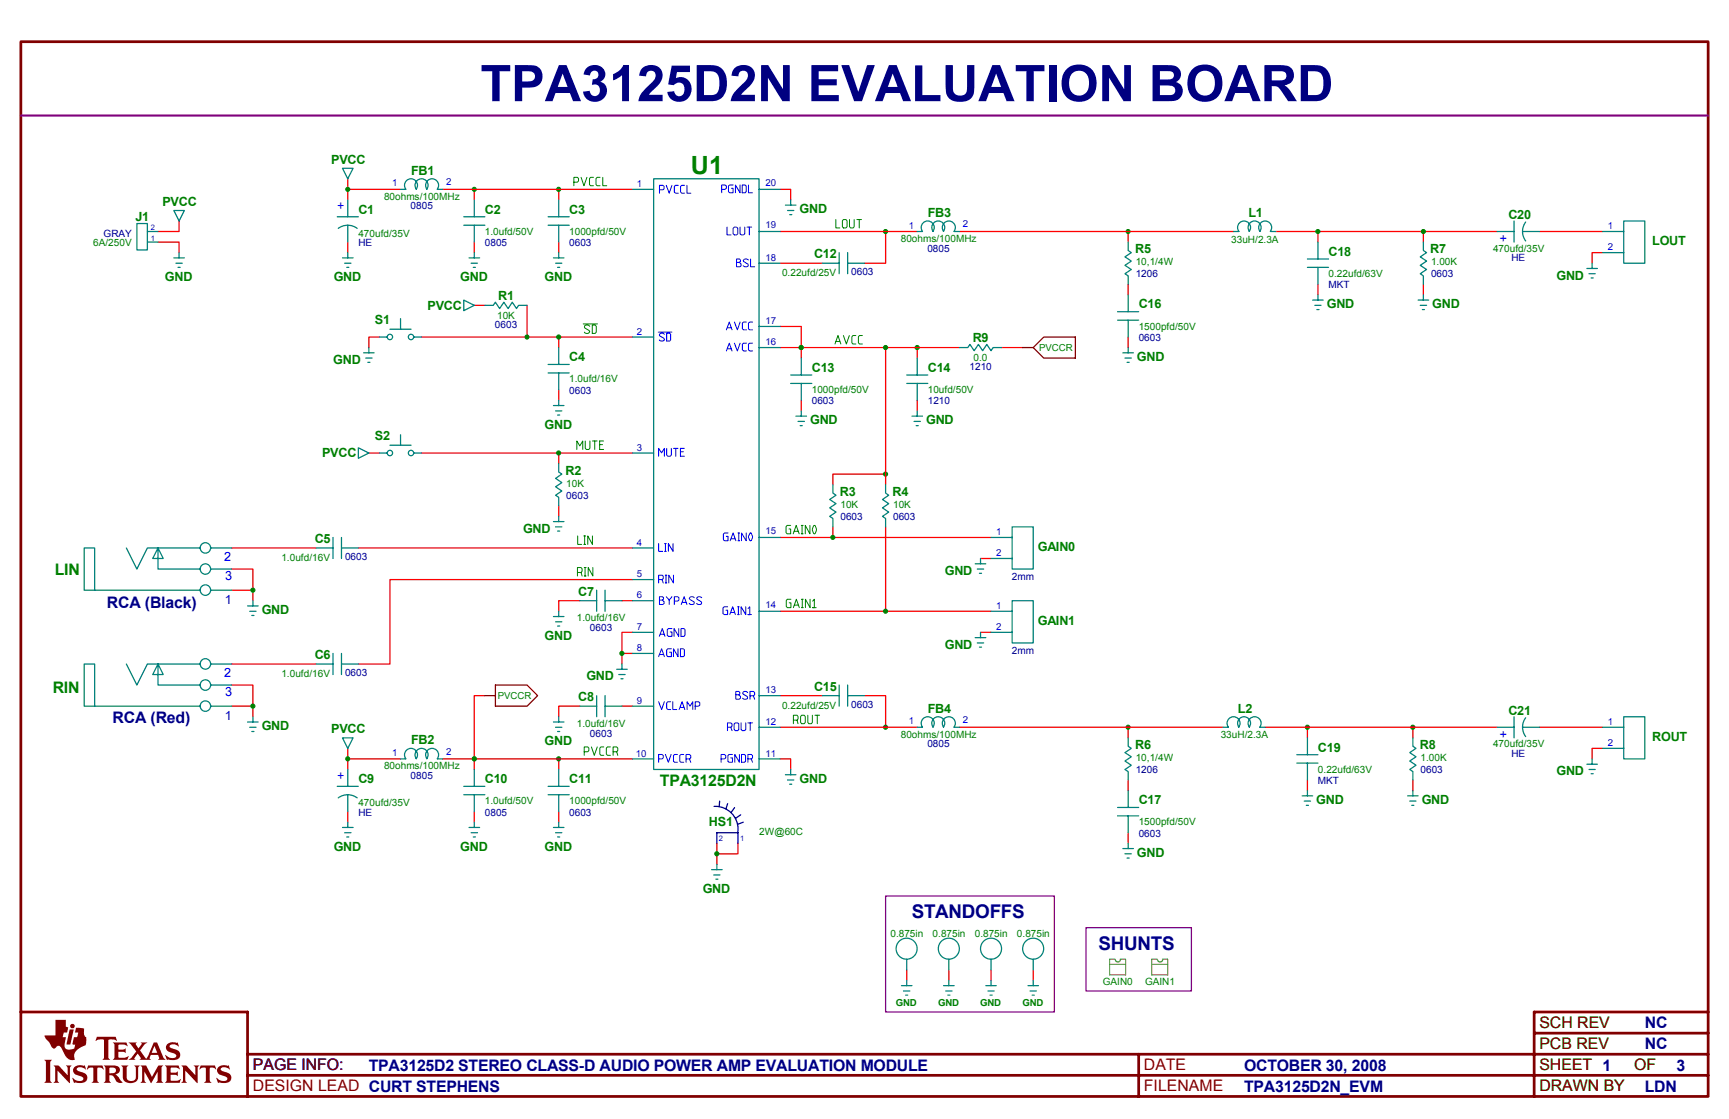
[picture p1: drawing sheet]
<svg xmlns="http://www.w3.org/2000/svg" width="432mm" height="279mm" viewBox="0 0 432 279" stroke-linecap="round" stroke-linejoin="round" font-family="sans-serif">
<g fill="none" stroke="#f00" stroke-width=".32">
<path d="M44.7 55.2v2.6h-5.2M86.8 44.6v5.3M86.8 47.3h13.2M110.6 47.3h47.4M118.4 47.3v2.6M139.5 47.3v2.6M194.8 47.3h2.7v2.6M194.8 57.8h34.3M221.2 57.8v7.9h-5.3M239.6 57.8h68.5M281.7 57.8v2.7M318.6 57.8h55.3"/>
<path d="M329.1 57.8v2.7M355.5 57.8v2.7M384.5 57.8h15.7M39.5 60.5h5.2v2.6M86.8 60.5v2.6M118.4 60.5v2.6M118.4 76.2h2.7M131.6 76.2v8M139.5 60.5v2.6M194.8 65.7h10.6M281.7 71v2.6M329.1 71v2.6"/>
<path d="M355.5 71v2.6M400.2 63.1h-2.6v2.6M94.8 84.2h-2.7v2.6M105.3 84.2h52.7M139.5 84.2v2.6M139.5 97.3v2.6M194.8 81.5h5.3v7.9M194.8 86.8h44.8M200.1 99.9v2.7M221.2 86.8v34.2M229.1 86.8v2.6M229.1 99.9v2.7"/>
<path d="M250.1 86.8h5.3M281.7 84.2v2.6M92.1 113.1h2.7M105.3 113.1h52.7M139.5 113.1v2.7M221.2 118.4h-13.2v2.6M57.9 136.8h21.1M89.5 136.8h68.5M139.5 126.3v2.6M194.8 134.2h52.7M208 131.6v2.6M221.2 131.6v21"/>
<path d="M244.9 139.4h2.6M57.9 142.1h5.3v7.9M57.9 147.4h5.3M144.8 150h-5.3v2.6M155.3 150h2.7M158 157.9h-2.7v7.9M158 144.7h-60.6v21.1h-7.9M194.8 152.6h52.7M244.9 157.9h2.6M57.9 171h5.3v8M57.9 176.3h5.3M57.9 165.8h21.1"/>
<path d="M121.1 173.7h-2.7v18.4M144.8 176.3h-5.3v2.7M155.3 176.3h2.7M155.3 163.2h2.7M194.8 173.7h10.6M215.9 173.7h5.3v7.9M86.8 186.9v5.2M86.8 189.5h13.2M110.6 189.5h47.4M139.5 189.5v2.6M194.8 189.5h2.7v2.6M194.8 181.6h34.3"/>
<path d="M239.6 181.6h65.8M281.7 181.6v2.6M281.7 194.8v2.6M316 181.6h57.9M326.5 181.6v2.6M326.5 194.8v2.6M352.8 181.6v2.6M352.8 194.8v2.6M384.5 181.6h15.7M400.2 186.9h-2.6v2.6M86.8 202.6v2.7M118.4 202.6v2.7"/>
<path d="M139.5 202.6v2.7M179 210.6v5.2M184.3 210.6v2.6h-5.3M281.7 207.9v2.7M226.4 242.2v2.6M237 242.2v2.6M247.5 242.2v2.6M258 242.2v2.6"/>
</g>
<g fill="#008000" stroke="#008000" stroke-width=".25">
<circle cx="131.6" cy="84.1" r=".52"/>
<circle cx="139.5" cy="84.1" r=".52"/>
<circle cx="139.5" cy="113.1" r=".52"/>
<circle cx="155.3" cy="163.1" r=".52"/>
<circle cx="221.2" cy="152.6" r=".52"/>
<circle cx="208" cy="134.2" r=".52"/>
<circle cx="200.1" cy="86.8" r=".52"/>
<circle cx="352.8" cy="181.6" r=".52"/>
<circle cx="326.5" cy="181.6" r=".52"/>
<circle cx="63.1" cy="147.4" r=".52"/>
<circle cx="63.1" cy="176.3" r=".52"/>
<circle cx="139.5" cy="47.3" r=".52"/>
<circle cx="118.4" cy="47.3" r=".52"/>
<circle cx="86.8" cy="47.3" r=".52"/>
<circle cx="86.8" cy="189.5" r=".52"/>
<circle cx="118.4" cy="189.5" r=".52"/>
<circle cx="139.5" cy="189.5" r=".52"/>
<circle cx="221.2" cy="57.8" r=".52"/>
<circle cx="281.7" cy="181.6" r=".52"/>
<circle cx="221.2" cy="181.6" r=".52"/>
<circle cx="229.1" cy="86.8" r=".52"/>
<circle cx="179" cy="213.2" r=".52"/>
<circle cx="281.7" cy="57.8" r=".51"/>
<circle cx="329.1" cy="57.8" r=".52"/>
<circle cx="355.5" cy="57.8" r=".52"/>
<circle cx="221.2" cy="118.4" r=".52"/>
<circle cx="221.2" cy="86.8" r=".52"/>
</g>
<g fill="none" stroke="#008000" stroke-width=".25">
<path d="M143.3 45.5h.9l.3-.3v-.6l-.3-.3h-.9v2.1M145.1 44.3l.7 2.1 .8-2.1M148.2 44.3h-.7l-.3 .3v1.5l.3 .3h.7M149.9 44.3h-.8l-.3 .3v1.5l.3 .3h.8M150.5 44.3v2.1h1M208.7 54.8v2.1h1M210.6 54.8h.7l.2 .3v1.5l-.2 .3h-.7l-.2-.3v-1.5zM212.2 54.8v1.8l.2 .3h.7l.2-.3v-1.8M214 54.8h1.2M214.6 54.8v2.1M145.6 80.9h3.6M147.3 81.5a.84 .84 0 0 0-1.3-.2v.6l1.3 .9-.4 .4h-.5l-.5-.3"/>
<path d="M147.9 81.2h.7l.3 .3v1.4l-.3 .3h-.7zM208.5 85.9l.8-2.1 .7 2.1M208.8 85.3h.9M210.6 83.8l.8 2.1 .7-2.1M213.7 83.8h-.7l-.3 .3v1.5l.3 .3h.7M215.4 83.8h-.8l-.2 .3v1.5l.2 .3h.8M144.1 112.2v-2.1l.7 1.2 .7-1.2v2.1M146.2 110.1v1.8l.2 .3h.7l.2-.3v-1.8M148 110.1h1.1M148.5 110.1v2.1M149.8 111h.7M150.7 110.1h-.9v2.1h.9"/>
<path d="M144.3 133.8v2.1h1M145.8 135.9h.5M145.8 133.8h.5M146 133.8v2.1M148 133.8v2.1l-1.2-2.1v2.1M197.5 131.2h-.9l-.3 .3v1.5l.3 .3h.9v-1.2h-.5M198.1 133.3l.7-2.1 .8 2.1M198.4 132.7h.9M200.1 133.3h.5M200.1 131.2h.5M200.3 131.2v2.1M202.3 131.2v2.1l-1.2-2.1v2.1"/>
<path d="M203.2 131.3l.3-.1a1.49 1.49 0 0 1 0 2.1h-.2a1.52 1.52 0 0 1-.1-2zM144.2 142.9h.9l.3-.3v-.6l-.3-.3h-.9v2.1M145.1 142.9l.3 .9M145.9 143.8h.5M145.9 141.7h.5M146.1 141.7v2.1M148.1 141.7v2.1l-1.2-2.1v2.1M197.5 149.6h-.9l-.2 .3v1.5l.2 .3h.9v-1.2h-.4M198.1 151.7l.8-2.1 .7 2.1M198.4 151.1h.9M200.2 151.7h.4M200.2 149.6h.4"/>
<path d="M200.4 149.6v2.1M202.3 149.6v2.1l-1.2-2.1v2.1M202.9 150.1l.5-.5v2.1h-.5h.9M198.1 179.8h1l.2-.3v-.6l-.2-.3h-1v2.1M199.1 179.8l.2 .9M200.2 178.6h.6l.3 .3v1.5l-.3 .3h-.6l-.3-.3v-1.5zM201.7 178.6v1.8l.3 .3h.6l.3-.3v-1.8M203.5 178.6h1.2M204.1 178.6v2.1M145.9 187.7h.9l.3-.3v-.6l-.3-.3h-.9v2.1M147.7 186.5l.7 2.1 .8-2.1M150.8 186.5h-.7l-.3 .3v1.5l.3 .3h.7"/>
<path d="M152.4 186.5h-.7l-.3 .3v1.5l.3 .3h.7M153.1 187.7h.9l.3-.3v-.6l-.3-.3h-.9v2.1M154 187.7l.3 .9"/>
</g>
<path d="M5.2 10.4h421.4v263.4h-421.4zM5.2 252.7h56.6v21.1M383.1 258h43.5M426.6 252.7h-43.5v21.1M61.8 263.2h364.8M61.8 268.5h364.8M284.4 263.2v10.6" fill="none" stroke="#800000" stroke-width=".68"/>
<g fill="none" stroke="#008080" stroke-width=".32">
<path d="M34.2 55.8h2.6v6.6h-2.6zM36.8 57.8h2.7M43.4 52.6h2.6l-1.3 2.6zM84.2 54.1h5.3M84.5 57a3.9 3.9 0 0 1 4.7 0M85.5 42h2.7l-1.4 2.6zM86.8 49.9v4.2M86.8 56.2v4.3M106.6 47.2a1.64 1.64 0 0 0-.3-2.1 1.64 1.64 0 0 0-2.1 0 1.64 1.64 0 0 0-.3 2.1 1.62 1.62 0 0 0-.2-2.1 1.62 1.62 0 0 0-2.2 0 1.62 1.62 0 0 0-.2 2.1l-1.3 .1M106.6 47.2a1.62 1.62 0 0 1 .2-2.1 1.62 1.62 0 0 1 2.2 0 1.62 1.62 0 0 1 .2 2.1M109.2 47.3h1.4M115.8 54.1h5.3"/>
<path d="M115.8 56.2h5.3M118.4 49.9v4.2M118.4 56.2v4.3M136.9 54.1h5.3M136.9 56.2h5.3M139.5 49.9v4.2M139.5 56.2v4.3M158 47.3h5.2M163.2 44.6h26.4v147.5h-26.4zM189.6 47.3h5.2M189.6 57.8h5.2M196.2 51.2h1.3"/>
<path d="M196.7 52.6h1.5M197.2 53.6h.5M197.5 49.9v1.3h1.3M229.1 57.8h1.3M230.4 57.8a1.62 1.62 0 0 1 .2-2.2 1.62 1.62 0 0 1 2.2 0 1.62 1.62 0 0 1 .2 2.2 1.62 1.62 0 0 1 .2-2.2 1.62 1.62 0 0 1 2.2 0 1.62 1.62 0 0 1 .2 2.2 1.63 1.63 0 0 1 1.3-2.6 1.63 1.63 0 0 1 1.4 2.6M238.3 57.8h1.3M308.1 57.8h1.3M309.4 57.8a1.61 1.61 0 0 1 .2-2.2 1.61 1.61 0 0 1 2.2 0 1.61 1.61 0 0 1 .2 2.2 1.63 1.63 0 0 1 1.3-2.6 1.63 1.63 0 0 1 1.3 2.6M314.7 57.8a1.61 1.61 0 0 1 .2-2.2 1.61 1.61 0 0 1 2.1 0 1.61 1.61 0 0 1 .2 2.2M317.3 57.8h1.3M373.9 57.8h4.2M378.1 55.2v5.3"/>
<path d="M380.2 57.8h4.3M381 55.4a3.9 3.9 0 0 0 0 4.8M400.2 57.8h5.3M405.5 55.2h5.3v10.5h-5.3zM36.8 60.5h2.7M43.9 65.7h1.6M44.4 66.8h.6M44.7 63.1v1.3h-1.3M44.7 64.4h1.3M86.1 65.7h1.6M86.6 66.8h.5M86.8 63.1v1.3h-1.3"/>
<path d="M86.8 64.4h1.4M100 79.6v2.6M115.8 74.9l2.6 1.3-2.6 1.4zM117.7 65.7h1.6M118.2 66.8h.5M118.4 63.1v1.3h-1.3M118.4 64.4h1.4M121.1 76.2h2.1l.5-.7 1.1 1.5 1-1.5 1.1 1.5 1-1.5 1.1 1.5 .5-.8h2.1M138.7 65.7h1.6M139.3 66.8h.5M139.5 63.1v1.3h-1.3M139.5 64.4h1.3"/>
<path d="M189.6 65.7h5.2M205.4 65.7h4.2M209.6 63.1v5.2M211.7 65.7h4.2M211.7 63.1v5.2M279.1 77.8h5.3M279.1 79.9h5.3M281.7 60.5v2l.8 .6-1.6 1 1.6 1.1-1.6 1.1 1.6 1-1.6 1 .8 .6v2.1M281.7 73.6v4.2M281.7 79.9v4.3M326.5 66.8h5.3M326.5 64.7h5.3"/>
<path d="M327.8 74.9h1.3M328.4 76.2h1.5M328.9 77.3h.5M329.1 73.6v1.3h1.4M329.1 60.5v4.2M329.1 66.8v4.2M354.2 74.9h1.3M354.7 76.2h1.6M355.2 77.3h.5M355.5 60.5v2l.8 .6-1.6 1 1.6 1.1-1.6 1.1 1.6 1-1.6 1 .8 .6v2.1M355.5 73.6v1.3h1.3M396.8 68.3h1.6"/>
<path d="M397.4 69.4h.5M397.6 65.7v1.3h-1.3M397.6 67h1.3M400.2 63.1h5.3M91.3 89.4h1.6M91.9 90.5h.5M92.1 86.8v1.3h-1.3M92.1 88.1h1.3M94.8 84.2h2M97.4 82.2h5.3M103.3 84.2h2M136.9 91h5.3"/>
<path d="M136.9 93.1h5.3M139.5 99.9v1.4h-1.3M139.5 86.8v4.2M139.5 93.1v4.2M158 84.2h5.2M189.6 81.5h5.2M189.6 86.8h5.2M197.5 93.6h5.2M197.5 95.7h5.2M200.1 89.4v4.2M200.1 95.7v4.2M226.4 93.6h5.3"/>
<path d="M226.4 95.7h5.3M229.1 89.4v4.2M229.1 95.7v4.2M239.6 86.8h2.1l.5-.8 1.1 1.6 1-1.6 1.1 1.6 1-1.6 1.1 1.6 .5-.8h2.1M280.4 88.1h1.3M280.9 89.4h1.6M281.5 90.5h.5M281.7 86.8v1.3h1.4M89.5 111.8l2.6 1.3-2.6 1.3zM94.8 113.1h2M97.4 111.2h5.3M100 108.5v2.7"/>
<path d="M103.3 113.1h2M138.7 102.6h1.6M139.3 103.6h.5M139.5 115.8v2.1l.8 .5-1.6 1 1.6 1.1-1.6 1 1.6 1.1-1.6 1.1 .8 .5v2.1M139.5 101.3h1.3M158 113.1h5.2M198.8 103.9h1.3M199.3 105.2h1.6M199.8 106.3h.6M200.1 102.6v1.3h1.3M227.8 103.9h1.3M228.3 105.2h1.5"/>
<path d="M228.8 106.3h.5M229.1 102.6v1.3h1.3M31.6 136.8l2.6 5.3 2.6-5.3h13.2M39.5 136.8l1.3 2.6h-2.7zM39.5 136.8v5.3h10.5M52.6 136.8h5.3M79 136.8h4.2M83.2 134.2v5.2M85.3 134.2v5.2M85.3 136.8h4.2M138.7 131.6h1.6M139.3 132.6h.5"/>
<path d="M139.5 128.9v1.3h-1.3M139.5 130.2h1.3M158 136.8h5.2M189.6 134.2h5.2M208 121v2.1l.8 .6-1.6 1 1.6 1.1-1.6 1 1.6 1.1-1.6 1 .8 .6v2.1M221.2 121v2.1l.8 .6-1.6 1 1.6 1.1-1.6 1 1.6 1.1-1.6 1 .8 .6v2.1M244.9 139.4v1.4h-1.4M247.5 139.4h5.3M247.5 134.2h5.3M252.8 131.6h5.2v10.5h-5.2zM23.6 147.4v-10.6h-2.6v10.6h29M52.6 142.1h5.3"/>
<path d="M52.6 147.4h5.3M61.8 151.3h1.4M62.4 152.6h1.5M62.9 153.7h.5M63.2 150v1.3h1.3M138.7 155.3h1.6M139.3 156.3h.5M139.5 152.6v1.3h-1.3M139.5 153.9h1.3M144.8 150h4.2M149 147.4v5.2M151.1 147.4v5.2"/>
<path d="M151.1 150h4.2M158 150h5.2M158 144.7h5.2M158 157.9h5.2M189.6 152.6h5.2M244.1 142.1h1.6M244.6 143.2h.5M244.9 157.9v1.3h-1.4M244.9 140.8h1.3M244.9 159.2h1.3M247.5 157.9h5.3M247.5 152.6h5.3"/>
<path d="M252.8 150h5.2v10.5h-5.2zM23.6 176.3v-10.5h-2.6v10.5h29M31.6 165.8l2.6 5.2 2.6-5.2h13.2M39.5 165.8l1.3 2.6h-2.7zM39.5 165.8v5.2h10.5M52.6 165.8h5.3M52.6 176.3h5.3M52.6 171h5.3M63.2 179v1.3h1.3M79 165.8h4.2M83.2 163.2v5.2M85.3 163.2v5.2"/>
<path d="M85.3 165.8h4.2M139.5 179v1.3h-1.3M144.8 176.3h4.2M149 173.7v5.3M151.1 173.7v5.3M151.1 176.3h4.2M154.5 168.4h1.6M155.1 169.5h.5M155.3 165.8v1.3h-1.3M155.3 167.1h1.4M158 176.3h5.2M158 163.2h5.2"/>
<path d="M189.6 173.7h5.2M205.4 173.7h4.2M209.6 171v5.3M211.7 171v5.3M211.7 173.7h4.2M244.1 160.5h1.6M244.6 161.6h.5M378.1 179v5.2M381 179.2a3.9 3.9 0 0 0 0 4.7M405.5 179h5.3v10.5h-5.3zM61.8 180.3h1.4M62.4 181.6h1.5"/>
<path d="M62.9 182.6h.5M84.2 196.3h5.3M84.5 199.2a3.9 3.9 0 0 1 4.7 0M85.5 184.2h2.7l-1.4 2.7zM86.8 192.1v4.2M86.8 198.4v4.2M100 189.5h1.3M101.3 189.4a1.61 1.61 0 0 1 .3-2.1 1.61 1.61 0 0 1 2.1 0 1.61 1.61 0 0 1 .2 2.1 1.63 1.63 0 0 1 1.4-2.5 1.63 1.63 0 0 1 1.3 2.5M106.6 189.4a1.61 1.61 0 0 1 .2-2.1 1.61 1.61 0 0 1 2.2 0 1.61 1.61 0 0 1 .2 2.1M109.2 189.5h1.4M115.8 196.3h5.3M115.8 198.4h5.3"/>
<path d="M118.4 192.1v4.2M118.4 198.4v4.2M136.9 196.3h5.3M136.9 198.4h5.3M138.7 181.6h1.6M139.3 182.6h.5M139.5 192.1v4.2M139.5 198.4v4.2M139.5 180.3h1.3M158 189.5h5.2M189.6 181.6h5.2M189.6 189.5h5.2"/>
<path d="M196.2 193.4h1.3M196.7 194.8h1.5M197.2 195.8h.5M197.5 192.1v1.3h1.3M238.3 181.5a1.63 1.63 0 0 0-1.4-2.5 1.63 1.63 0 0 0-1.3 2.5 1.62 1.62 0 0 0-.2-2.1 1.62 1.62 0 0 0-2.2 0 1.62 1.62 0 0 0-.2 2.1 1.62 1.62 0 0 0-.2-2.1 1.62 1.62 0 0 0-2.2 0 1.62 1.62 0 0 0-.2 2.1l-1.3 .1M238.3 181.6h1.3M281.7 184.2v2.1l.8 .6-1.6 1 1.6 1.1-1.6 1 1.6 1.1-1.6 1 .8 .6v2.1M281.7 197.4v4.2M314.6 181.5a1.63 1.63 0 0 0-1.3-2.5 1.63 1.63 0 0 0-1.3 2.5 1.62 1.62 0 0 0-.2-2.1 1.62 1.62 0 0 0-2.2 0 1.62 1.62 0 0 0-.2 2.1 1.61 1.61 0 0 0-.3-2.1 1.61 1.61 0 0 0-2.1 0 1.61 1.61 0 0 0-.2 2.1l-1.4 .1M314.7 181.6h1.3M323.9 188.4h5.2M323.9 190.5h5.2"/>
<path d="M325.2 198.7h1.3M326.5 197.4v1.3h1.3M326.5 184.2v4.2M326.5 190.5v4.3M351.5 198.7h1.3M352.8 184.2v2.1l.8 .6-1.5 1 1.5 1.1-1.5 1 1.5 1.1-1.5 1 .7 .6v2.1M352.8 197.4v1.3h1.4M373.9 181.6h4.2M380.2 181.6h4.3M396.8 192.1h1.6M397.4 193.2h.5M397.6 189.5v1.3h-1.3"/>
<path d="M397.6 190.8h1.3M400.2 181.6h5.3M400.2 186.9h5.3M86.1 207.9h1.6M86.6 209h.5M86.8 205.3v1.3h-1.3M86.8 206.6h1.4M117.7 207.9h1.6M118.2 209h.5M118.4 205.3v1.3h-1.3M118.4 206.6h1.4M138.7 207.9h1.6"/>
<path d="M139.3 209h.5M139.5 205.3v1.3h-1.3M139.5 206.6h1.3M178.2 218.5h1.6M178.8 219.5h.5M179 215.8v1.3h-1.3M179 217.1h1.3M279.1 201.6h5.3M279.1 203.7h5.3M280.4 211.9h1.3M280.9 213.2h1.6M281.5 214.2h.5"/>
<path d="M281.7 210.6v1.3h1.4M281.7 203.7v4.2M325.7 200h1.6M326.2 201.1h.6M352.1 200h1.5M352.6 201.1h.5M226.4 239.5v2.7M237 239.5v2.7M247.5 239.5v2.7M258 239.5v2.7M225.6 247.4h1.6M226.2 248.5h.5"/>
<path d="M226.4 244.8v1.3h-1.3M226.4 246.1h1.4M236.2 247.4h1.6M236.7 248.5h.5M237 244.8v1.3h-1.4M237 246.1h1.3M246.7 247.4h1.6M247.2 248.5h.6M247.5 244.8v1.3h-1.3M247.5 246.1h1.3M257.2 247.4h1.6M257.8 248.5h.5"/>
<path d="M258 244.8v1.3h-1.3M258 246.1h1.4"/>
<circle cx="97.4" cy="84.1" r=".67"/>
<circle cx="102.6" cy="84.1" r=".67"/>
<circle cx="97.4" cy="113.1" r=".67"/>
<circle cx="102.6" cy="113.1" r=".67"/>
<circle cx="51.3" cy="136.8" r="1.3"/>
<circle cx="51.3" cy="147.3" r="1.31"/>
<circle cx="51.3" cy="142.1" r="1.3"/>
<circle cx="51.3" cy="165.8" r="1.31"/>
<circle cx="51.3" cy="171" r="1.31"/>
<circle cx="51.3" cy="176.3" r="1.3"/>
<circle cx="226.4" cy="236.9" r="2.63"/>
<circle cx="237" cy="236.9" r="2.63"/>
<circle cx="247.5" cy="236.9" r="2.63"/>
<circle cx="258" cy="236.9" r="2.63"/>
</g>
<g fill="none" stroke="#00f" stroke-width=".25">
<path d="M164.7 47.4h.8l.4-.3v-.6l-.4-.2h-.8v1.9M166.4 46.3l.7 1.9 .7-1.9M169.4 46.3h-.7l-.3 .2v1.5l.3 .2h.7M171 46.3h-.7l-.3 .2v1.5l.3 .2h.7M171.6 46.3v1.9h1M180.2 47.3h.9l.3-.3v-.6l-.3-.2h-.9v1.9M181.6 56.7v2h1M183.1 57l.3-.3h.5l.4 .3v1.4l-.4 .3h-.5l-.3-.3zM183.1 46.2h-.9l-.3 .2v1.5l.3 .2h.9v-1.1h-.4M184.8 56.7v1.7l.3 .3h.6l.3-.3v-1.7M184.8 46.2v1.9l-1.1-1.9v1.9M185.4 46.2h.7l.3 .2v1.5l-.3 .2h-.7z"/>
<path d="M186.6 56.7h1.1M186.9 46.2v1.9h1M187.1 56.7v2M183.9 65.5h.8l.2-.3v-.3l-.2-.2h-.8v1.9h.9l.3-.2v-.5l-.4-.4M186.9 64.9a.76 .76 0 0 0-1.3 .2l1.2 .8v.6a.93 .93 0 0 1-1.2-.1M187.5 64.7v1.9h1M164.4 82.9h3.4M165.9 83.5a.76 .76 0 0 0-1.2 .1l1.1 .9v.5a.89 .89 0 0 1-1.1-.1M166.5 83.2h.7l.3 .3v1.4l-.3 .3h-.7zM181.4 87.6l.7-1.9 .7 1.9M181.4 82.4l.7-2 .7 2M181.7 87.1h.9"/>
<path d="M181.7 81.8h.9M183.4 85.7l.7 1.9 .7-1.9M183.4 80.4l.7 2 .7-2M186.4 85.7h-.7l-.3 .2v1.5l.3 .2h.7M186.4 80.4h-.7l-.3 .3v1.4l.3 .3h.7M187.9 85.7h-.7l-.3 .2v1.5l.3 .2h.7M187.9 80.4h-.7l-.3 .3v1.4l.3 .3h.7M164.5 113.9v-1.9l.7 1.1 .7-1.1v1.9M166.5 112v1.6l.3 .3h.5l.4-.3v-1.6M168.2 112h1.1M168.8 112v1.9M169.9 112.8h.8"/>
<path d="M170.9 112h-1v1.9h1M164.5 135.7v2h1M166 137.7h.4M166 135.7h.4M166.2 135.7v2M168.1 135.7v2l-1.2-2v2M181.8 133.1h-.8l-.3 .2v1.5l.3 .2h.8v-1.1h-.4M182.4 135l.7-1.9 .7 1.9M182.7 134.5h.8M184.3 135h.4M184.3 133.1h.4M184.5 133.1v1.9"/>
<path d="M186.4 133.1v1.9l-1.2-1.9v1.9M187.3 133.1h.2a1.32 1.32 0 0 1 0 1.9l-.3-.1-.3-.7zM164.5 144.7h.8l.4-.2v-.6l-.4-.3h-.8v2M164.7 158.9l.7-1.9 .7 1.9M164.7 149.8h.7l.3-.2v-.4l-.3-.2h-.7v1.9h.8l.4-.2v-.4l-.5-.5M165 158.4h.8M165.3 144.7l.4 .9M166.1 145.6h.4M166.1 143.6h.4M166.3 143.6v2M166.4 149l.7 .8 .7-.8M167.1 149.8v1.1"/>
<path d="M167.8 157h-.8l-.4 .2v1.4l.4 .3h.8v-1.1h-.4M168.2 143.6v2l-1.2-2v2M168.4 150.1h.8l.3-.3v-.6l-.3-.2h-.8v1.9M169.5 157v1.9l-1.2-1.9v1.9M170.1 157h.7l.3 .2v1.4l-.3 .3h-.7zM170.1 150.9l.8-1.9 .7 1.9M170.5 150.4h.8M173.4 149.2a.76 .76 0 0 0-1.3 .2l1.2 .9v.5a.89 .89 0 0 1-1.2-.1M175.2 149.2a.76 .76 0 0 0-1.2 .2l1.1 .9v.5a.89 .89 0 0 1-1.1-.1M181.7 151.5h-.8l-.3 .3v1.4l.3 .3h.8v-1.1h-.4M182.2 153.5l.8-2 .7 2M182.6 152.9h.8"/>
<path d="M184.2 153.5h.4M184.2 151.5h.4M184.4 151.5v2M186.2 151.5v2l-1.1-2v2M186.8 151.9l.4-.4v2h-.4h.9M164.5 175.2l.7 2 .7-2M164.5 164l.7-2 .7 2M164.8 163.4h.9M167.5 175.2h-.7l-.3 .3v1.4l.3 .3h.7M167.7 162h-.9l-.3 .3v1.4l.3 .3h.9v-1.2h-.5M168 175.2v2h1M169.3 162v2l-1.1-2v2"/>
<path d="M169.6 177.2l.7-2 .7 2M169.9 162h.8l.2 .3v1.4l-.2 .3h-.8zM169.9 176.6h.9M171.6 177.2v-2l.7 1.1 .7-1.1v2M173.6 176.3h.9l.3-.2v-.6l-.3-.3h-.9v2M183.8 173.5h.7l.3-.6-.3-.3h-.7v2h.8l.3-.3v-.4l-.4-.4M186.7 172.9a.72 .72 0 0 0-1.2 .2l1.1 .8v.6a.91 .91 0 0 1-1.1-.2M187.3 173.7h.9l.3-.2v-.6l-.3-.3h-.9v2M188.2 173.7l.3 .9M164.5 189.5h.8l.4-.3v-.5l-.4-.3h-.8v1.9M166.2 188.4l.7 1.9 .7-1.9M169.2 188.4h-.7l-.3 .3v1.4l.3 .2h.7"/>
<path d="M170.8 188.4h-.7l-.3 .3v1.4l.3 .2h.7M171.3 189.5h.9l.3-.3v-.5l-.3-.3h-.9v1.9M172.2 189.5l.3 .8M180.1 189.5h.8l.4-.3v-.5l-.4-.3h-.8v1.9M181.7 181.6h.8l.3-.3v-.6l-.3-.2h-.8v1.9M182.5 181.6l.3 .8M182.9 188.4h-.8l-.3 .3v1.4l.3 .2h.8v-1.1h-.4M183.3 180.7l.4-.2h.5l.3 .2v1.5l-.3 .2h-.5l-.4-.2zM184.7 188.4v1.9l-1.2-1.9v1.9M185.1 180.5v1.7l.3 .2h.5l.3-.2v-1.7M185.2 188.4h.7l.3 .3v1.4l-.3 .2h-.7zM186.8 189.5h.8l.3-.3v-.5l-.3-.3h-.8v1.9"/>
<path d="M186.8 180.5h1.1M187.3 180.5v1.9M187.6 189.5l.3 .8"/>
</g>
<path d="M278.4 239.5h-1.3v4M279.7 239.5h1.4M281.1 239.5v4M288.9 239.5h-1.3v4M290.3 239.5h1.3M291.6 239.5v4M277.1 243.4h4M277.1 240.8h4M287.6 243.4h4M287.6 240.8h4" fill="none" stroke="#808000" stroke-width=".26"/>
<path d="M278.5 239.6a.66 .66 0 0 0 .7 .6 .66 .66 0 0 0 .6-.6M289.1 239.6a.67 .67 0 0 0 .6 .6 .67 .67 0 0 0 .7-.6" fill="none" stroke="#808000" stroke-width=".32"/>
<path d="M178.3 201.3a5.7 5.7 0 0 1 5.9 6.6M179 210.6v-2.7h5.3v2.7M179.7 200l-.1 1.3M181.7 200.7l-.4 1.3M183.5 201.7l-.8 1.1M185 203.5l-1.3 .8M185.6 205.3l-1.4 .5" fill="none" stroke="#000080" stroke-width=".32"/>
<path d="M255.4 86.8h2.6M258 86.8l2.7-2.6h7.9v5.2h-7.9zM121.1 173.7h2.6M123.7 171h7.9l2.7 2.7-2.7 2.6h-7.9z" fill="none" stroke="#800000" stroke-width=".32"/>
<path d="M5.2 28.9h421.4" fill="none" stroke="#800080" stroke-width=".53"/>
<path d="M221.2 223.7h42.1v29h-42.1zM271.2 231.6h26.3v15.8h-26.3z" fill="none" stroke="#800080" stroke-width=".32"/>
<text font-size="19.8" fill="#800000" x="11.1" y="270.4">TI</text>
<text font-size="12.6" fill="#000080" x="120" y="25.3">TPA3125D2N EVALUATION BOARD</text>
<text font-size="6.3" fill="#008000" x="172.6" y="43.4">U1</text>
<g font-size="4.7" fill="#000080">
<text x="227.7" y="229.3">STANDOFFS</text>
<text x="274.4" y="237.2">SHUNTS</text>
</g>
<g font-size="4" fill="#008000">
<text x="13.7" y="143.5">LIN</text>
<text x="13.2" y="173.1">RIN</text>
<text x="164.8" y="196.2">TPA3125D2N</text>
</g>
<g font-size="4" fill="#000080">
<text x="26.7" y="151.8">RCA (Black)</text>
<text x="28.1" y="180.6">RCA (Red)</text>
<text x="410.8" y="256.8">NC</text>
<text x="410.8" y="262">NC</text>
<text x="92.1" y="267.3">TPA3125D2 STEREO CLASS-D AUDIO POWER AMP EVALUATION MODULE</text>
<text x="310.7" y="267.3">OCTOBER 30, 2008</text>
<text x="418.7" y="267.3">3</text>
<text x="310.7" y="272.6">TPA3125D2N_EVM</text>
<text x="410.8" y="272.6">LDN</text>
</g>
<g font-size="4" fill="#0f0">
<text x="384.4" y="256.6">SCH REV</text>
<text x="384.4" y="261.9">PCB REV</text>
<text x="384.4" y="267.1">SHEET</text>
<text x="408.1" y="267.1">OF</text>
<text x="384.4" y="272.4">DRAWN BY</text>
</g>
<text font-size="4" fill="#00f" x="63.2" y="267.1">PAGE INFO:</text>
<g font-size="4" fill="#800000">
<text x="285.7" y="267.1">DATE</text>
<text x="384.4" y="267.1">SHEET 1</text>
<text x="63.2" y="272.4">DESIGN LEAD CURT STEPHENS</text>
<text x="285.7" y="272.4">FILENAME</text>
</g>
<g font-size="3.2" fill="#008000">
<text x="82.7" y="40.9">PVCC</text>
<text x="102.7" y="43.6">FB1</text>
<text x="40.6" y="51.4">PVCC</text>
<text x="89.5" y="53.4">C1</text>
<text x="121.1" y="53.3">C2</text>
<text x="142.2" y="53.3">C3</text>
<text x="199.7" y="53.3">GND</text>
<text x="33.8" y="55.1">J1</text>
<text x="231.7" y="54.1">FB3</text>
<text x="311.8" y="54.1">L1</text>
<text x="376.7" y="54.7">C20</text>
<text x="203.3" y="64.5">C12</text>
<text x="283.5" y="63.2">R5</text>
<text x="331.8" y="63.9">C18</text>
<text x="357.2" y="63.2">R7</text>
<text x="412.6" y="61.3">LOUT</text>
<text x="41.2" y="70.2">GND</text>
<text x="83.3" y="70.2">GND</text>
<text x="114.9" y="70.2">GND</text>
<text x="136" y="70.2">GND</text>
<text x="388.7" y="69.8">GND</text>
<text x="106.8" y="77.3">PVCC</text>
<text x="124.4" y="74.8">R1</text>
<text x="284.4" y="77">C16</text>
<text x="331.4" y="77">GND</text>
<text x="357.7" y="77">GND</text>
<text x="93.6" y="80.8">S1</text>
<text x="242.9" y="85.4">R9</text>
<text x="83.2" y="90.9">GND</text>
<text x="142.2" y="90.2">C4</text>
<text x="202.7" y="92.8">C13</text>
<text x="231.7" y="92.8">C14</text>
<text x="284" y="90.1">GND</text>
<text x="136" y="107.1">GND</text>
<text x="202.3" y="105.9">GND</text>
<text x="231.3" y="105.9">GND</text>
<text x="93.6" y="109.8">S2</text>
<text x="80.4" y="114.2">PVCC</text>
<text x="141.3" y="118.5">R2</text>
<text x="209.7" y="123.8">R3</text>
<text x="222.9" y="123.8">R4</text>
<text x="78.6" y="135.6">C5</text>
<text x="130.6" y="133">GND</text>
<text x="259.2" y="137.6">GAIN0</text>
<text x="236" y="143.6">GND</text>
<text x="144.4" y="148.8">C7</text>
<text x="65.4" y="153.4">GND</text>
<text x="136" y="159.8">GND</text>
<text x="236" y="162">GND</text>
<text x="259.2" y="156.1">GAIN1</text>
<text x="78.6" y="164.6">C6</text>
<text x="146.4" y="169.9">GND</text>
<text x="203.3" y="172.5">C15</text>
<text x="144.4" y="175.2">C8</text>
<text x="231.7" y="177.9">FB4</text>
<text x="309.1" y="177.9">L2</text>
<text x="376.7" y="178.4">C21</text>
<text x="65.4" y="182.3">GND</text>
<text x="82.7" y="183">PVCC</text>
<text x="102.7" y="185.8">FB2</text>
<text x="412.6" y="185.1">ROUT</text>
<text x="136" y="186.1">GND</text>
<text x="283.5" y="187">R6</text>
<text x="329.1" y="187.6">C19</text>
<text x="354.6" y="187">R8</text>
<text x="89.5" y="195.6">C9</text>
<text x="121.1" y="195.5">C10</text>
<text x="142.2" y="195.5">C11</text>
<text x="199.7" y="195.5">GND</text>
<text x="388.7" y="193.6">GND</text>
<text x="284.4" y="200.8">C17</text>
<text x="328.7" y="200.7">GND</text>
<text x="355" y="200.7">GND</text>
<text x="177" y="206.3">HS1</text>
<text x="83.3" y="212.4">GND</text>
<text x="114.9" y="212.4">GND</text>
<text x="136" y="212.4">GND</text>
<text x="284" y="213.9">GND</text>
<text x="175.5" y="223">GND</text>
</g>
<g font-size="3.2" fill="#00f">
<text x="84.2" y="52.5">+</text>
<text x="376.6" y="60.5" transform="rotate(-90 376.6 60.5)">+</text>
<text x="56" y="140">2</text>
<text x="56.3" y="144.9">3</text>
<text x="56.2" y="150.9">1</text>
<text x="56" y="169">2</text>
<text x="56.3" y="173.9">3</text>
<text x="56.2" y="179.8">1</text>
<text x="376.6" y="184.3" transform="rotate(-90 376.6 184.3)">+</text>
<text x="84.2" y="194.7">+</text>
</g>
<g font-size="2.5" fill="#008000">
<text x="95.9" y="49.8">80ohms/100MHz</text>
<text x="89.5" y="59.1">470ufd/35V</text>
<text x="121.1" y="58.6">1.0ufd/50V</text>
<text x="142.2" y="58.6">1000pfd/50V</text>
<text x="23.3" y="61.4">6A/250V</text>
<text x="225" y="60.4">80ohms/100MHz</text>
<text x="307.5" y="60.6">33uH/2.3A</text>
<text x="372.9" y="62.8">470ufd/35V</text>
<text x="195.3" y="69">0.22ufd/25V</text>
<text x="283.6" y="66.3">10,1/4W</text>
<text x="331.8" y="69.1">0.22ufd/63V</text>
<text x="357.4" y="66.3">1.00K</text>
<text x="124.1" y="79.5">10K</text>
<text x="284.4" y="82.3">1500pfd/50V</text>
<text x="142.2" y="95.5">1.0ufd/16V</text>
<text x="243.1" y="90">0.0</text>
<text x="202.7" y="98.1">1000pfd/50V</text>
<text x="231.7" y="98.1">10ufd/50V</text>
<text x="141.4" y="121.6">10K</text>
<text x="209.9" y="126.9">10K</text>
<text x="223.1" y="126.9">10K</text>
<text x="70.3" y="140.1">1.0ufd/16V</text>
<text x="144.1" y="155.1">1.0ufd/16V</text>
<text x="70.3" y="169">1.0ufd/16V</text>
<text x="195.3" y="176.9">0.22ufd/25V</text>
<text x="144.1" y="181.5">1.0ufd/16V</text>
<text x="225" y="184.2">80ohms/100MHz</text>
<text x="304.9" y="184.4">33uH/2.3A</text>
<text x="283.6" y="190.1">10,1/4W</text>
<text x="354.8" y="190.1">1.00K</text>
<text x="372.9" y="186.6">470ufd/35V</text>
<text x="95.9" y="192">80ohms/100MHz</text>
<text x="329.1" y="192.9">0.22ufd/63V</text>
<text x="89.5" y="201.3">470ufd/35V</text>
<text x="121.1" y="200.8">1.0ufd/50V</text>
<text x="142.2" y="200.8">1000pfd/50V</text>
<text x="189.6" y="208.5">2W@60C</text>
<text x="284.4" y="206.1">1500pfd/50V</text>
<text x="222.4" y="233.9">0.875in</text>
<text x="232.9" y="233.9">0.875in</text>
<text x="243.4" y="233.9">0.875in</text>
<text x="254" y="233.9">0.875in</text>
<text x="275.4" y="246">GAIN0</text>
<text x="286" y="246">GAIN1</text>
</g>
<g font-size="2.5" fill="#000080">
<text x="102.6" y="52.3">0805</text>
<text x="25.9" y="59.2">GRAY</text>
<text x="89.5" y="61.5">HE</text>
<text x="121.1" y="61.5">0805</text>
<text x="142.2" y="61.5">0603</text>
<text x="231.6" y="62.8">0805</text>
<text x="377.4" y="65.2">HE</text>
<text x="212.6" y="68.7">0603</text>
<text x="283.6" y="69.2">1206</text>
<text x="357.4" y="69.2">0603</text>
<text x="331.8" y="72">MKT</text>
<text x="123.6" y="81.9">0603</text>
<text x="284.4" y="85.2">0603</text>
<text x="242.1" y="92.5">1210</text>
<text x="142.2" y="98.3">0603</text>
<text x="202.7" y="101">0603</text>
<text x="231.7" y="101">1210</text>
<text x="141.4" y="124.5">0603</text>
<text x="209.9" y="129.8">0603</text>
<text x="223.1" y="129.8">0603</text>
<text x="86.2" y="139.8">0603</text>
<text x="252.7" y="144.8">2mm</text>
<text x="147.3" y="157.5">0603</text>
<text x="252.7" y="163.2">2mm</text>
<text x="86.2" y="168.8">0603</text>
<text x="212.6" y="176.7">0603</text>
<text x="147.3" y="183.9">0603</text>
<text x="231.6" y="186.6">0805</text>
<text x="377.4" y="189">HE</text>
<text x="102.6" y="194.5">0805</text>
<text x="283.6" y="193">1206</text>
<text x="329.1" y="195.8">MKT</text>
<text x="354.8" y="193">0603</text>
<text x="89.5" y="203.8">HE</text>
<text x="121.1" y="203.7">0805</text>
<text x="142.2" y="203.7">0603</text>
<text x="284.4" y="209">0603</text>
</g>
<g font-size="2.4" fill="#00f">
<text x="98" y="46.5">1</text>
<text x="111.4" y="46.2">2</text>
<text x="159.1" y="46.7">1</text>
<text x="191.2" y="46.5">20</text>
<text x="191.2" y="57">19</text>
<text x="227" y="57.1">1</text>
<text x="240.5" y="56.8">2</text>
<text x="401.6" y="57.3">1</text>
<text x="191.2" y="65.1">18</text>
<text x="401.6" y="62.5">2</text>
<text x="159.1" y="83.5">2</text>
<text x="191.2" y="80.9">17</text>
<text x="191.2" y="86.2">16</text>
<text x="159.1" y="112.5">3</text>
<text x="159.1" y="136.2">4</text>
<text x="191.2" y="133.4">15</text>
<text x="248.8" y="133.6">1</text>
<text x="248.8" y="138.9">2</text>
<text x="159.1" y="144.1">5</text>
<text x="159.1" y="149.4">6</text>
<text x="191.2" y="151.8">14</text>
<text x="248.8" y="152.1">1</text>
<text x="159.1" y="157.3">7</text>
<text x="248.8" y="157.3">2</text>
<text x="159.1" y="162.6">8</text>
<text x="191.2" y="173.1">13</text>
<text x="159.1" y="175.7">9</text>
<text x="191.2" y="181">12</text>
<text x="227" y="180.8">1</text>
<text x="240.5" y="180.6">2</text>
<text x="401.6" y="181">1</text>
<text x="98" y="188.7">1</text>
<text x="111.4" y="188.5">2</text>
<text x="158.8" y="188.9">10</text>
<text x="191.2" y="188.9">11</text>
<text x="401.6" y="186.3">2</text>
</g>
<g font-size="2.4" fill="#008000">
<text x="259.5" y="87.5">PVCCR</text>
<text x="124.4" y="174.5">PVCCR</text>
<text x="223.8" y="251.3">GND</text>
<text x="234.3" y="251.3">GND</text>
<text x="244.8" y="251.3">GND</text>
<text x="255.4" y="251.3">GND</text>
</g>
<g font-size="1.9" fill="#00f">
<text x="37.7" y="57.4">2</text>
<text x="37.7" y="60.1">1</text>
<text x="179.6" y="209.9">2</text>
<text x="184.8" y="209.9">1</text>
</g>
</svg>
